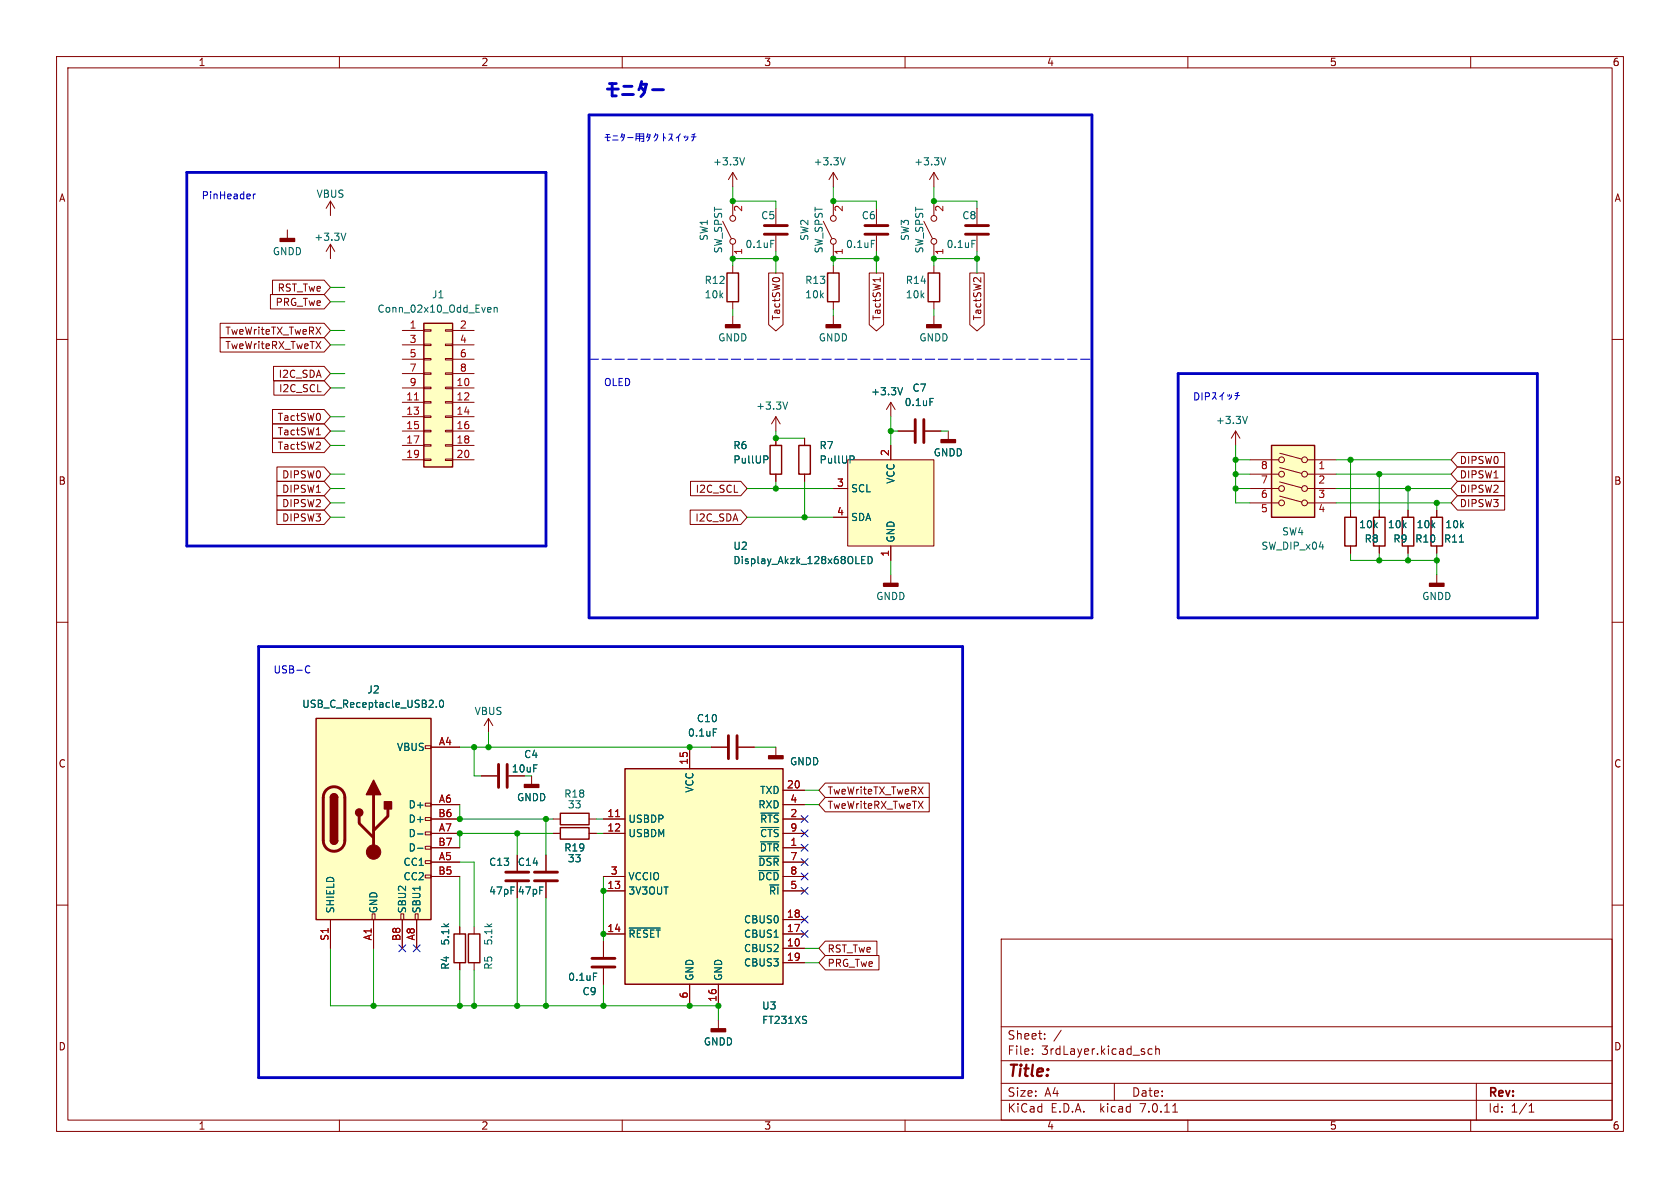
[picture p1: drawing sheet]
<svg xmlns="http://www.w3.org/2000/svg" width="297mm" height="210mm" viewBox="0 0 297 210" stroke-linecap="round" stroke-linejoin="round" font-family="sans-serif">
<g fill="none" stroke="#840000" stroke-width=".18">
<path d="M10 10h277v190h-277zM12 12h273v186h-273zM60 10v2M110 10v2M160 10v2M210 10v2M260 10v2M58.4 35.6l-.7 1.2M58.4 35.6v2.5M58.4 35.6l.8 1.2M127.8 39.1l1.5 3.1M129.5 30.5l-.7 1.3"/>
<path d="M129.5 30.5v2.5M129.5 35.6v2.5M129.5 30.5l.8 1.3M137.2 36.8v2.8M145.5 39.1l1.6 3.1M147.3 30.5v2.5M147.3 35.6v2.5M147.3 30.5l-.7 1.3M147.3 30.5l.8 1.3M154.9 36.8v2.8M163.3 39.1l1.5 3.1M165.1 30.5l-.8 1.3"/>
<path d="M165.1 30.5v2.5M165.1 35.6v2.5M165.1 30.5l.8 1.3M172.7 36.8v2.8M10 60h2M38.9 59.7h18.4l1.1 1.3-1.1 1.2h-18.4zM38.9 57.1h18.4l1.1 1.3-1.1 1.3h-18.4zM47.8 52.1h9.5l1.1 1.2-1.1 1.3h-9.5zM48.2 49.5h9.1l1.1 1.3-1.1 1.3h-9.1zM50.8 40.6v1.6M58.4 43.2v2.5M58.4 43.2l.8 1.3"/>
<path d="M58.4 43.2l-.7 1.3M71.1 58.4h3.8M74.9 58.3h1.3v.2h-1.3zM78.7 58.3h1.3v.2h-1.3zM80 58.4h3.8M129.5 43.2v2.5M129.5 47v1.3M129.5 53.3v1.3M129.5 55.9v1.5M135.9 48.3h2.5v9.1l-1.2 1.1-1.3-1.1zM137.2 41.7v2.8M147.3 43.2v2.5"/>
<path d="M147.3 47v1.3M147.3 53.3v1.3M147.3 55.9v1.5M153.7 48.3h2.5v9.1l-1.3 1.1-1.2-1.1zM154.9 41.7v2.8M155.6 49.1v.7M165.1 43.2v2.5M165.1 47v1.3M165.1 53.3v1.3M165.1 55.9v1.5M171.4 48.3h2.6v9.1l-1.3 1.1-1.3-1.1zM172.7 41.7v2.8"/>
<path d="M285 60h2M48.2 72.4h9.1l1.1 1.3-1.1 1.2h-9.1zM48.2 77.5h9.1l1.1 1.2-1.1 1.3h-9.1zM48.2 74.9h9.1l1.1 1.3-1.1 1.3h-9.1zM48.4 64.8h8.9l1.1 1.2-1.1 1.3h-8.9zM48.4 67.3h8.9l1.1 1.3-1.1 1.3h-8.9zM55.9 76.9h.7M71.1 76.2h3.8M71.1 68.6h3.8M71.1 71.1h3.8M71.1 73.7h3.8M71.1 78.7h3.8"/>
<path d="M71.1 61h3.8M71.1 63.5h3.8M71.1 66h3.8M74.9 78.6h1.3v.3h-1.3zM74.9 76.1h1.3v.2h-1.3zM74.9 73.5h1.3v.3h-1.3zM74.9 71h1.3v.2h-1.3zM74.9 68.5h1.3v.2h-1.3zM74.9 65.9h1.3v.3h-1.3zM74.9 63.4h1.3v.2h-1.3zM74.9 60.8h1.3v.3h-1.3zM78.7 78.6h1.3v.3h-1.3z"/>
<path d="M78.7 76.1h1.3v.2h-1.3zM78.7 73.5h1.3v.3h-1.3zM78.7 71h1.3v.2h-1.3zM78.7 68.5h1.3v.2h-1.3zM78.7 65.9h1.3v.3h-1.3zM78.7 63.4h1.3v.2h-1.3zM78.7 60.8h1.3v.3h-1.3zM80 76.2h3.8M80 68.6h3.8M80 71.1h3.8M80 73.7h3.8M80 78.7h3.8"/>
<path d="M80 61h3.8M80 63.5h3.8M80 66h3.8M137.2 73.7l-.8 1.2M137.2 73.7v2.5M137.2 77.5v1.2M137.2 73.7l.7 1.2M142.2 77.5v1.2M157.5 71.1l-.8 1.3M157.5 71.1v2.6M157.5 78.7v2.6M157.5 71.1l.7 1.3"/>
<path d="M158.7 76.2h2.8M163.6 76.2h2.8M167.6 76.2v1.5M218.4 76.2l-.7 1.3M218.4 76.2v2.5M218.4 76.2l.8 1.3M49 85.1h8.3l1.1 1.3-1.1 1.2h-8.3zM49 90.2h8.3l1.1 1.2-1.1 1.3h-8.3zM49 82.5h8.3l1.1 1.3-1.1 1.3h-8.3zM49 87.6h8.3l1.1 1.3-1.1 1.3h-8.3zM71.1 81.3h3.8M74.9 81.2h1.3v.2h-1.3z"/>
<path d="M78.7 81.2h1.3v.2h-1.3zM80 81.3h3.8M122 90.2h9l1.1 1.2-1.1 1.3h-9zM122.1 85.1h8.9l1.1 1.3-1.1 1.2h-8.9zM137.2 83.8v1.3M142.2 83.8v1.3M147.3 86.4h2.6M147.3 91.4h2.6M149.9 81.3h15.2v15.2h-15.2zM157.5 96.5v2.6M221 86.4h5.1M221 81.3h5.1"/>
<path d="M221 83.8h5.1M221 88.9h5.1M226.2 87.7l3.9 1M226.2 85.2l3.9 1M226.2 82.7l3.9 1M226.2 80.1l3.9 1.1M231.1 86.4h5.1M231.1 81.3h5.1M231.1 83.8h5.1M231.1 88.9h5.1M238.8 90.2v1.2M238.8 96.5v1.3"/>
<path d="M243.8 90.2v1.2M243.8 96.5v1.3M248.9 90.2v1.2M248.9 96.5v1.3M254 90.2v1.2M254 96.5v1.3M257.7 87.6h8.3v2.6h-8.3l-1.2-1.3zM257.7 80h8.3v2.6h-8.3l-1.2-1.3zM257.7 82.5h8.3v2.6h-8.3l-1.2-1.3zM257.7 85.1h8.3v2.5h-8.3l-1.2-1.2zM10 110h2M157.5 101.6v1.5"/>
<path d="M254 101.6v1.5M285 110h2M75.2 131.8h1v.5h-1zM76.2 132.1h5.1M85.1 137.2h2.8M86.4 127l-.8 1.3M86.4 127v2.5M86.4 127l.7 1.3M89.9 137.2h2.8M94 137.2v1.5M121.9 132.1v3.8M125.7 132.1h2.8"/>
<path d="M130.6 132.1h2.7M137.2 132.1v1.5M138.4 139.7h3.8M145.9 138.4h18.4v2.6h-18.4l-1.1-1.3zM10 160h2M75.2 154.7h1v.5h-1zM75.2 152.1h1v.6h-1zM75.2 149.6h1v.5h-1zM75.2 147.1h1v.5h-1zM75.2 144.5h1v.5h-1zM75.2 142h1v.5h-1zM76.2 152.4h5.1"/>
<path d="M76.2 142.2h5.1M76.2 147.3h5.1M76.2 154.9h5.1M76.2 144.8h5.1M76.2 149.9h5.1M91.4 151.1v2.8M91.4 156v2.8M96.5 151.1v2.8M96.5 156v2.8M97.8 147.3h1.3M97.8 144.8h1.3M104.1 147.3h1.3"/>
<path d="M104.1 144.8h1.3M106.7 147.3h3.8M106.7 154.9h3.8M106.7 144.8h3.8M106.7 157.5h3.8M138.4 152.4h3.8M138.4 142.2h3.8M138.4 147.3h3.8M138.4 154.9h3.8M138.4 144.8h3.8M138.4 149.9h3.8M138.4 157.5h3.8"/>
<path d="M145.9 141h18.4v2.5h-18.4l-1.1-1.3zM285 160h2M58.4 162.6v5M65.8 161.5h.5v1.1h-.5zM66 162.6v5M70.9 161.5h.5v1.1h-.5zM71.1 162.6v5M73.4 161.5h.5v1.1h-.5zM73.7 162.6v5M81.3 163.8v1.3M81.3 170.2v1.3M83.8 163.8v1.3"/>
<path d="M83.8 170.2v1.3M106.7 166.4v2.8M106.7 171.2v2.8M106.7 165.1h3.8M121.9 174v3.8M127 174v3.8M138.4 167.6h3.8M138.4 165.1h3.8M138.4 162.6h3.8M138.4 170.2h3.8M145.9 166.4h9.1v2.5h-9.1l-1.1-1.3zM145.9 168.9h9.5v2.6h-9.5l-1.1-1.3z"/>
<path d="M177 166h108v32h-108zM60 198v2M110 198v2M127 180.3v1.6M160 198v2M177 194.5h108M177 191.5h108M177 187.5h108M177 181.5h108M182.5 186.3v.1M182.5 185.5v.1M184.7 183.6v.1"/>
<path d="M184.7 182.8v.1M187.6 182.1l-1.3 2M197 191.5v3M203.7 185.5l-.5-.1-.2 .3v.4l.1 .2h.6M204.3 185.5l.2-.1 .4 .1 .1 .9M204.3 184.9v1.5M207.3 196.6h.9M210 198v2M260 198v2M261 191.5v6.5M270.3 196.6h.9M270.3 195.5l.4-.4v1.5"/>
<circle cx="129.5" cy="38.6" r=".51"/>
<circle cx="147.3" cy="38.6" r=".51"/>
<circle cx="165.1" cy="38.6" r=".51"/>
<circle cx="129.5" cy="42.7" r=".51"/>
<circle cx="147.3" cy="42.7" r=".51"/>
<circle cx="165.1" cy="42.7" r=".51"/>
<circle cx="226.6" cy="86.4" r=".51"/>
<circle cx="226.6" cy="81.3" r=".51"/>
<circle cx="226.6" cy="88.9" r=".51"/>
<circle cx="226.6" cy="83.8" r=".51"/>
<circle cx="230.6" cy="83.8" r=".51"/>
<circle cx="230.6" cy="86.4" r=".51"/>
<circle cx="230.6" cy="88.9" r=".51"/>
<circle cx="230.6" cy="81.3" r=".51"/>
</g>
<g fill="none" stroke="#840000" stroke-width=".25">
<path d="M74.9 57.2h5.1v25.4h-5.1zM128.5 48.3h2.1v5h-2.1zM146.3 48.3h2v5h-2zM164.1 48.3h2v5h-2zM136.1 78.7h2.1v5.1h-2.1zM141.2 78.7h2.1v5.1h-2.1zM224.8 78.7h7.6v12.7h-7.6zM237.7 91.4h2.1v5.1h-2.1zM242.8 91.4h2.1v5.1h-2.1zM247.9 91.4h2v5.1h-2zM253 91.4h2v5.1h-2zM55.9 127h20.3v35.6h-20.3z"/>
<path d="M110.5 135.9h27.9v38.1h-27.9zM58.4 148.6a.64 .64 0 0 0 .7 .6 .64 .64 0 0 0 .6-.6M58.4 141a.64 .64 0 0 1 .7-.7 .64 .64 0 0 1 .6 .7M99.1 146.3h5v2h-5zM99.1 143.8h5v2h-5zM80.3 165.1h2v5.1h-2zM82.8 165.1h2v5.1h-2z"/>
</g>
<g fill="none" stroke="#006464" stroke-width=".18">
<path d="M131.6 27.9l-.4 1.3M149.4 27.9l-.4 1.3M167.2 27.9l-.4 1.3M61.1 41.2l-.4 1.3M86.4 54.3l.4 .1v.2l-.6 .2M86.8 55.1l-.4 .1M87.4 54.5l.1-.2 .3 .1 .1 .8M87.4 54.3v.9M136.3 42.5h.6M154 42.5h.6M171.8 42.5h.6M139.2 71.1l-.4 1.2"/>
<path d="M159.6 68.5l-.5 1.3M164.4 70.4h.6M220.5 73.6l-.4 1.3M135 80.6h.5l.3 .2-.2 .4-.6 .1M150.3 80.6h.5l.2 .2-.1 .4-.6 .1M152.3 99h.5M152.9 98.4h-.6v1.2h.6M153.5 98.4a.64 .64 0 0 1 .7 .6 .64 .64 0 0 1-.7 .6zM258 95.8h.7M77.1 124.9v.1M77.8 123.9l.2-.1a.68 .68 0 0 1 .4 .6 .68 .68 0 0 1-.4 .6l-.2-.1-.1-.3zM126.1 128.8h.6"/>
<path d="M73.8 147.4h1M73.8 150h1M134.1 153.9h3.6M134.2 151.4h3.5M134.4 148.8h3.3M134.5 143.7h3.2M134.5 146.3h3.2M104.9 172h.6M111.2 164.1h5.5"/>
</g>
<g fill="#840000" stroke="#840000" stroke-width=".25">
<path d="M49.5 42.2h2.6v.5h-2.6z"/>
<path d="M166.4 77.7h2.5v.5h-2.5z"/>
<path d="M58.4 148.6h1.3a.64 .64 0 0 1-.6 .6 .64 .64 0 0 1-.7-.6z"/>
<path d="M58.4 141h1.3v7.6h-1.3z"/>
<path d="M58.6 140.5a.64 .64 0 0 1 .7-.1 .64 .64 0 0 1 .4 .6h-1.3z"/>
<path d="M66 137.9l1.3 2.6h-2.5z"/>
<path d="M67.9 141.7h1.3v1.3h-1.3z"/>
<path d="M156.2 103.1h2.5v.5h-2.5z"/>
<path d="M135.9 133.6h2.5v.5h-2.5z"/>
<path d="M125.7 181.9h2.6v.5h-2.6z"/>
<path d="M252.7 103.1h2.6v.5h-2.6z"/>
<path d="M92.7 138.7h2.5v.5h-2.5z"/>
<path d="M163.8 57.4h2.6v.5h-2.6z"/>
<path d="M128.3 57.4h2.5v.5h-2.5z"/>
<path d="M146 57.4h2.6v.5h-2.6z"/>
<circle cx="63.5" cy="143.6" r=".63"/>
</g>
<g fill="none" stroke="#840000" stroke-width=".51">
<path d="M135.1 39.9h4.1M152.9 39.9h4.1M170.7 39.9h4.1M135.1 41.4h4.1M152.9 41.4h4.1M170.7 41.4h4.1M161.8 74.2v4M163.3 74.2v4M57.7 139.6a1.91 1.91 0 0 1 2.1-.4 1.91 1.91 0 0 1 1.2 1.8v7.6a1.91 1.91 0 0 1-1.9 1.9 1.91 1.91 0 0 1-2-1.9l.1-7.8 .1-.6zM88.1 135.1v4.1M89.7 135.1v4.1M128.8 130v4.1"/>
<path d="M130.3 130v4.1M63.5 144.3v1.2l2.5 2.6M66 140.5v10.1M68.6 143v1.3l-2.6 2.5M89.4 155.7h4.1M89.4 154.2h4.1M94.5 155.7h4.1M94.5 154.2h4.1M104.6 169.4h4.1M104.6 170.9h4.1"/>
</g>
<g fill="#ffffc2" stroke="#ffffc2" stroke-width=".18">
<path d="M55.9 127h20.3v35.6h-20.3z"/>
<path d="M149.9 81.3h15.2v15.2h-15.2z"/>
<path d="M110.5 135.9h27.9v38.1h-27.9z"/>
<path d="M224.8 78.7h7.6v12.7h-7.6z"/>
<path d="M74.9 57.2h5.1v25.4h-5.1z"/>
</g>
<circle cx="66" cy="150.6" r="1.27" fill="#840000" stroke="#840000" stroke-width=".18"/>
<path d="M73.3 70.7h.7M108.8 144.4h.8" fill="none" stroke="#a90000" stroke-width=".18"/>
<g fill="none" stroke="#0000c2" stroke-width=".18">
<path d="M44.8 34.3v.8M45.2 34.3l-.4 .2M211.2 69.4a.64 .64 0 0 1 .8 .7 .64 .64 0 0 1-.8 .6zM212.5 69.4v1.3M213.1 70.1l.6-.1 .1-.1v-.3l-.7-.2v1.3M214.4 69.4h.5l-.2 .6-.4 .6M214.7 70.1l.3 .5M216.1 69.8v.9M216.1 69.8l-.5 .3M216.4 69.4l-.3 .4M217 69.8l.1 .3M217.3 69.7l.1 .3"/>
<path d="M217.7 69.8a.65 .65 0 0 1-.4 .8M218.3 69.9h.8M218.8 69.5a1.19 1.19 0 0 1-.4 1.1M219 69.4l-.6 .2M54.2 117.8l.3-.1 .3 .1M54.8 118.8l-.3 .2-.3-.1"/>
</g>
<path d="M104.1 63.5h88.9" fill="none" stroke="#0000c2" stroke-width=".18" stroke-dasharray="1.7 .6"/>
<path d="M33 30.5h63.5v66h-63.5zM104.1 20.3h88.9v88.9h-88.9zM208.3 66h63.5v43.2h-63.5zM45.7 114.3h124.5v76.2h-124.5z" fill="none" stroke="#0000c2" stroke-width=".5"/>
<g fill="none" stroke="#009600" stroke-width=".18">
<path d="M129.5 33v2.6h7.7v1.2M147.3 33v2.6h7.6v1.2M165.1 33v2.6h7.6v1.2M58.4 58.4h2.6M58.4 53.3h2.6M58.4 50.8h2.6M129.5 54.6v1.3M137.2 45.7h-7.7v1.3M137.2 44.5v3.8M147.3 54.6v1.3M154.9 45.7h-7.6v1.3M154.9 44.5v3.8"/>
<path d="M165.1 54.6v1.3M172.7 45.7h-7.6v1.3M172.7 44.5v3.8M58.4 76.2h2.6M58.4 78.7h2.6M58.4 73.7h2.6M58.4 61h2.6M58.4 68.6h2.6M58.4 66h2.6M137.2 76.2v1.3h5M157.5 76.2h1.2M157.5 73.7v5"/>
<path d="M166.4 76.2h1.2M218.4 78.7v10.2h2.6M58.4 86.4h2.6M58.4 83.8h2.6M58.4 91.4h2.6M58.4 88.9h2.6M132.1 86.4h15.2M132.1 91.4h15.2M137.2 85.1v1.3M142.2 85.1v6.3M157.5 99.1v2.5M218.4 86.4h2.6"/>
<path d="M218.4 83.8h2.6M218.4 81.3h2.6M236.2 86.4h20.3M236.2 83.8h20.3M236.2 88.9h20.3M236.2 81.3h20.3M238.8 81.3v8.9M238.8 97.8v1.3h15.2M243.8 83.8v6.4M243.8 97.8v1.3M248.9 86.4v3.8M248.9 97.8v1.3"/>
<path d="M254 88.9v1.3M254 97.8v3.8M81.3 132.1h44.4M83.8 132.1v5.1h1.3M86.4 129.5v2.6M133.3 132.1h3.9M142.2 139.7h2.6M81.3 152.4h2.5v11.4M81.3 142.2v2.6h16.5M81.3 154.9v8.9M91.4 147.3v3.8M91.4 158.8v19"/>
<path d="M96.5 144.8v6.3M96.5 158.8v19M97.8 147.3h-16.5v2.6M105.4 144.8h1.3M105.4 147.3h1.3M106.7 154.9v11.5M142.2 142.2h2.6M58.4 167.6v10.2h68.6v2.5M66 167.6v10.2M81.3 171.5v6.3M83.8 171.5v6.3M106.7 174v3.8"/>
<path d="M142.2 170.2h2.6M142.2 167.6h2.6"/>
</g>
<g fill="none" stroke="#000084" stroke-width=".18">
<path d="M141.6 146.7l1.2 1.2M141.6 149.3l1.2 1.2M141.6 154.3l1.2 1.2M141.6 151.8l1.2 1.2M141.6 156.9l1.2 1.2M141.6 144.2l1.2 1.2M142.8 146.7l-1.2 1.2M142.8 149.3l-1.2 1.2M142.8 154.3l-1.2 1.2M142.8 151.8l-1.2 1.2M142.8 156.9l-1.2 1.2M142.8 144.2l-1.2 1.2"/>
<path d="M70.5 167l1.2 1.2M71.7 167l-1.2 1.2M73.1 167l1.2 1.2M74.3 167l-1.2 1.2M141.6 162l1.2 1.2M141.6 164.5l1.2 1.2M142.8 162l-1.2 1.2M142.8 164.5l-1.2 1.2"/>
</g>
<g fill="#009600" stroke="#009600" stroke-width=".18">
<circle cx="121.9" cy="177.8" r=".46"/>
<circle cx="127" cy="177.8" r=".46"/>
<circle cx="66" cy="177.8" r=".46"/>
<circle cx="81.3" cy="177.8" r=".46"/>
<circle cx="83.8" cy="177.8" r=".46"/>
<circle cx="81.3" cy="147.3" r=".46"/>
<circle cx="81.3" cy="144.8" r=".46"/>
<circle cx="91.4" cy="147.3" r=".46"/>
<circle cx="106.7" cy="177.8" r=".46"/>
<circle cx="106.7" cy="165.1" r=".46"/>
<circle cx="96.5" cy="177.8" r=".46"/>
<circle cx="91.4" cy="177.8" r=".46"/>
<circle cx="129.5" cy="35.6" r=".46"/>
<circle cx="147.3" cy="35.6" r=".46"/>
<circle cx="129.5" cy="45.7" r=".46"/>
<circle cx="137.2" cy="45.7" r=".46"/>
<circle cx="147.3" cy="45.7" r=".46"/>
<circle cx="121.9" cy="132.1" r=".46"/>
<circle cx="142.2" cy="91.4" r=".46"/>
<circle cx="83.8" cy="132.1" r=".46"/>
<circle cx="86.4" cy="132.1" r=".46"/>
<circle cx="106.7" cy="157.5" r=".46"/>
<circle cx="96.5" cy="144.8" r=".46"/>
<circle cx="137.2" cy="86.4" r=".46"/>
<circle cx="137.2" cy="77.5" r=".46"/>
<circle cx="157.5" cy="76.2" r=".46"/>
<circle cx="218.4" cy="83.8" r=".46"/>
<circle cx="218.4" cy="86.4" r=".46"/>
<circle cx="218.4" cy="81.3" r=".46"/>
<circle cx="238.8" cy="81.3" r=".46"/>
<circle cx="243.8" cy="99.1" r=".46"/>
<circle cx="248.9" cy="99.1" r=".46"/>
<circle cx="254" cy="99.1" r=".46"/>
<circle cx="248.9" cy="86.4" r=".46"/>
<circle cx="243.8" cy="83.8" r=".46"/>
<circle cx="254" cy="88.9" r=".46"/>
<circle cx="172.7" cy="45.7" r=".46"/>
<circle cx="165.1" cy="45.7" r=".46"/>
<circle cx="154.9" cy="45.7" r=".46"/>
<circle cx="165.1" cy="35.6" r=".46"/>
</g>
<text font-size="3.5" fill="#0000c2" x="106.7" y="17.5">þÿ0â0Ë0¿0ü</text>
<text font-size="2.8" fill="#840000" x="178" y="190.9">Title:</text>
<g font-size="2.1" fill="#840000">
<text x="178" y="184">Sheet:</text>
<text x="178" y="186.7">File:</text>
<text x="184.1" y="186.7">3rdLayer.kicad_sch</text>
<text x="178" y="196.9">KiCad</text>
<text x="178" y="194.1">Size:</text>
<text x="184.7" y="194.1">A4</text>
<text x="185.7" y="196.9">E.D.A.</text>
<text x="194.6" y="196.9">kicad</text>
<text x="200" y="194.1">Date:</text>
<text x="201.8" y="196.9">7.0.11</text>
<text x="263" y="194.3">Rev:</text>
<text x="263" y="196.9">Id:</text>
<text x="267.1" y="196.9">1/1</text>
</g>
<g font-size="1.8" fill="#840000">
<text x="35" y="11.9">1</text>
<text x="85" y="11.9">2</text>
<text x="135" y="11.9">3</text>
<text x="185" y="11.9">4</text>
<text x="235" y="11.9">5</text>
<text x="285" y="11.9">6</text>
<text x="10.3" y="35.9">A</text>
<text x="285.3" y="35.9">A</text>
<text x="49" y="51.8">RST_Twe</text>
<text x="39.7" y="59.4">TweWriteTX_TweRX</text>
<text x="48.6" y="54.3">PRG_Twe</text>
<text x="138.1" y="56.7" transform="rotate(-90 138.1 56.7)">TactSW0</text>
<text x="155.9" y="56.7" transform="rotate(-90 155.9 56.7)">TactSW1</text>
<text x="173.7" y="56.7" transform="rotate(-90 173.7 56.7)">TactSW2</text>
<text x="39.7" y="61.9">TweWriteRX_TweTX</text>
<text x="49.2" y="67">I2C_SDA</text>
<text x="49.2" y="69.5">I2C_SCL</text>
<text x="49" y="74.6">TactSW0</text>
<text x="49" y="77.2">TactSW1</text>
<text x="49" y="79.7">TactSW2</text>
<text x="258" y="82.2">DIPSW0</text>
<text x="10.3" y="85.9">B</text>
<text x="49.8" y="87.3">DIPSW1</text>
<text x="49.8" y="84.8">DIPSW0</text>
<text x="49.8" y="89.9">DIPSW2</text>
<text x="122.9" y="87.3">I2C_SCL</text>
<text x="258" y="89.9">DIPSW3</text>
<text x="258" y="84.8">DIPSW1</text>
<text x="258" y="87.3">DIPSW2</text>
<text x="285.3" y="85.9">B</text>
<text x="49.8" y="92.4">DIPSW3</text>
<text x="122.8" y="92.4">I2C_SDA</text>
<text x="10.3" y="135.9">C</text>
<text x="285.3" y="135.9">C</text>
<text x="146.2" y="143.2">TweWriteRX_TweTX</text>
<text x="146.2" y="140.7">TweWriteTX_TweRX</text>
<text x="146.2" y="168.6">RST_Twe</text>
<text x="146.2" y="171.1">PRG_Twe</text>
<text x="10.3" y="185.9">D</text>
<text x="285.3" y="185.9">D</text>
<text x="35" y="199.9">1</text>
<text x="85" y="199.9">2</text>
<text x="135" y="199.9">3</text>
<text x="185" y="199.9">4</text>
<text x="235" y="199.9">5</text>
<text x="285" y="199.9">6</text>
</g>
<g font-size="1.8" fill="#0000c2">
<text x="106.7" y="25.2">þÿ0â0Ë0¿0üu(0¿0¯0È0¹0¤0Ã0Á</text>
<text x="35.6" y="35.3">PinHeader</text>
<text x="106.7" y="68.3">OLED</text>
<text x="48.3" y="119.1">USB-C</text>
</g>
<g font-size="1.8" fill="#006464">
<text x="126" y="29.4">+3.3V</text>
<text x="143.7" y="29.4">+3.3V</text>
<text x="161.5" y="29.4">+3.3V</text>
<text x="55.9" y="35.2">VBUS</text>
<text x="134.5" y="39">C5</text>
<text x="152.2" y="39">C6</text>
<text x="170" y="39">C8</text>
<text x="48.1" y="45.3">GNDD</text>
<text x="55.5" y="42.8">+3.3V</text>
<text x="125.3" y="42.7" transform="rotate(-90 125.3 42.7)">SW1</text>
<text x="127.9" y="44.9" transform="rotate(-90 127.9 44.9)">SW_SPST</text>
<text x="131.7" y="44">0.1uF</text>
<text x="143.1" y="42.7" transform="rotate(-90 143.1 42.7)">SW2</text>
<text x="145.6" y="44.9" transform="rotate(-90 145.6 44.9)">SW_SPST</text>
<text x="149.5" y="44">0.1uF</text>
<text x="160.9" y="42.7" transform="rotate(-90 160.9 42.7)">SW3</text>
<text x="163.4" y="44.9" transform="rotate(-90 163.4 44.9)">SW_SPST</text>
<text x="167.2" y="44">0.1uF</text>
<text x="76.3" y="52.9">J1</text>
<text x="124.5" y="52.9">10k</text>
<text x="124.5" y="50.4">R12</text>
<text x="142.2" y="52.9">10k</text>
<text x="142.2" y="50.4">R13</text>
<text x="160" y="52.9">10k</text>
<text x="160" y="50.4">R14</text>
<text x="66.6" y="55.5">Conn_02x10_Odd_Even</text>
<text x="126.9" y="60.6">GNDD</text>
<text x="144.6" y="60.6">GNDD</text>
<text x="162.4" y="60.6">GNDD</text>
<text x="153.9" y="70.1">+3.3V</text>
<text x="159.8" y="72">0.1uF</text>
<text x="161.2" y="69.4">C7</text>
<text x="133.6" y="72.6">+3.3V</text>
<text x="214.9" y="75.2">+3.3V</text>
<text x="129.5" y="79.6">R6</text>
<text x="129.5" y="82.1">PullUP</text>
<text x="144.8" y="79.6">R7</text>
<text x="144.8" y="82.1">PullUP</text>
<text x="165" y="80.9">GNDD</text>
<text x="150.4" y="87.2">SCL</text>
<text x="158.3" y="85.6" transform="rotate(-90 158.3 85.6)">VCC</text>
<text x="150.4" y="92.3">SDA</text>
<text x="226.6" y="94.8">SW4</text>
<text x="240.2" y="93.6">10k</text>
<text x="245.3" y="93.6">10k</text>
<text x="250.3" y="93.6">10k</text>
<text x="255.4" y="93.6">10k</text>
<text x="129.5" y="97.4">U2</text>
<text x="129.5" y="99.9">Display_Akzk_128x68OLED</text>
<text x="158.3" y="96" transform="rotate(-90 158.3 96)">GND</text>
<text x="222.9" y="97.4">SW_DIP_x04</text>
<text x="241.1" y="96.1">R8</text>
<text x="246.2" y="96.1">R9</text>
<text x="250.1" y="96.1">R10</text>
<text x="255.2" y="96.1">R11</text>
<text x="154.8" y="106.3">GNDD</text>
<text x="251.3" y="106.3">GNDD</text>
<text x="53.3" y="125.3">USB_C_Receptacle_USB2.0</text>
<text x="64.8" y="122.8">J2</text>
<text x="83.8" y="126.6">VBUS</text>
<text x="121.5" y="130.4">0.1uF</text>
<text x="123.1" y="127.9">C10</text>
<text x="70.1" y="132.9">VBUS</text>
<text x="90.4" y="136.8">10uF</text>
<text x="92.6" y="134.2">C4</text>
<text x="139.6" y="135.5">GNDD</text>
<text x="72.1" y="143.1">D+</text>
<text x="91.3" y="141.8">GNDD</text>
<text x="99.7" y="141.2">R18</text>
<text x="100.3" y="143.1">33</text>
<text x="122.8" y="140.2" transform="rotate(-90 122.8 140.2)">VCC</text>
<text x="134" y="143.1">RXD</text>
<text x="134.3" y="140.6">TXD</text>
<text x="72.1" y="148.2">D-</text>
<text x="72.1" y="145.6">D+</text>
<text x="111" y="145.6">USBDP</text>
<text x="111" y="148.2">USBDM</text>
<text x="134.3" y="145.6">~{RTS}</text>
<text x="134.3" y="148.2">~{CTS}</text>
<text x="71.2" y="153.3">CC1</text>
<text x="71.2" y="155.8">CC2</text>
<text x="72.1" y="150.7">D-</text>
<text x="86.4" y="153.3">C13</text>
<text x="91.4" y="153.3">C14</text>
<text x="99.7" y="150.7">R19</text>
<text x="100.3" y="152.6">33</text>
<text x="111" y="155.8">VCCIO</text>
<text x="133.9" y="155.8">~{DCD}</text>
<text x="134" y="153.3">~{DSR}</text>
<text x="134.2" y="150.7">~{DTR}</text>
<text x="59.3" y="161.5" transform="rotate(-90 59.3 161.5)">SHIELD</text>
<text x="66.9" y="161.5" transform="rotate(-90 66.9 161.5)">GND</text>
<text x="72" y="161.5" transform="rotate(-90 72 161.5)">SBU2</text>
<text x="74.5" y="161.5" transform="rotate(-90 74.5 161.5)">SBU1</text>
<text x="86.4" y="158.3">47pF</text>
<text x="91.4" y="158.3">47pF</text>
<text x="111" y="158.3">3V3OUT</text>
<text x="135.8" y="158.3">~{RI}</text>
<text x="79.6" y="167.2" transform="rotate(-90 79.6 167.2)">5.1k</text>
<text x="87.2" y="167.2" transform="rotate(-90 87.2 167.2)">5.1k</text>
<text x="111" y="166">~{RESET}</text>
<text x="131.4" y="166">CBUS1</text>
<text x="131.4" y="163.4">CBUS0</text>
<text x="79.6" y="171.5" transform="rotate(-90 79.6 171.5)">R4</text>
<text x="87.2" y="171.5" transform="rotate(-90 87.2 171.5)">R5</text>
<text x="100.3" y="173.6">0.1uF</text>
<text x="122.8" y="173.5" transform="rotate(-90 122.8 173.5)">GND</text>
<text x="127.9" y="173.5" transform="rotate(-90 127.9 173.5)">GND</text>
<text x="131.4" y="168.5">CBUS2</text>
<text x="131.4" y="171">CBUS3</text>
<text x="102.9" y="176.1">C9</text>
<text x="134.6" y="178.7">U3</text>
<text x="124.3" y="185">GNDD</text>
<text x="134.6" y="181.2">FT231XS</text>
</g>
<g font-size="1.8" fill="#a90000">
<text x="131.5" y="37.5" transform="rotate(-90 131.5 37.5)">2</text>
<text x="149.3" y="37.5" transform="rotate(-90 149.3 37.5)">2</text>
<text x="167.1" y="37.5" transform="rotate(-90 167.1 37.5)">2</text>
<text x="131.5" y="45.2" transform="rotate(-90 131.5 45.2)">1</text>
<text x="149.3" y="45.2" transform="rotate(-90 149.3 45.2)">1</text>
<text x="167.1" y="45.2" transform="rotate(-90 167.1 45.2)">1</text>
<text x="72.3" y="58.2">1</text>
<text x="81.2" y="58.2">2</text>
<text x="72.3" y="60.7">3</text>
<text x="72.3" y="63.2">5</text>
<text x="72.3" y="65.8">7</text>
<text x="81.2" y="60.7">4</text>
<text x="81.2" y="63.2">6</text>
<text x="81.2" y="65.8">8</text>
<text x="71.7" y="70.9">11</text>
<text x="72.3" y="68.3">9</text>
<text x="80.6" y="68.3">10</text>
<text x="80.6" y="70.9">12</text>
<text x="71.7" y="73.4">13</text>
<text x="71.7" y="75.9">15</text>
<text x="80.6" y="73.4">14</text>
<text x="80.6" y="75.9">16</text>
<text x="71.7" y="78.5">17</text>
<text x="71.7" y="81">19</text>
<text x="80.6" y="78.5">18</text>
<text x="80.6" y="81">20</text>
<text x="157.2" y="80.7" transform="rotate(-90 157.2 80.7)">2</text>
<text x="222.8" y="83.3">8</text>
<text x="233" y="83.3">1</text>
<text x="147.9" y="86.1">3</text>
<text x="222.8" y="88.3">6</text>
<text x="222.8" y="85.8">7</text>
<text x="233" y="85.8">2</text>
<text x="233" y="88.3">3</text>
<text x="147.9" y="91.2">4</text>
<text x="222.8" y="90.9">5</text>
<text x="233" y="90.9">4</text>
<text x="157.2" y="98.5" transform="rotate(-90 157.2 98.5)">1</text>
<text x="77.5" y="131.8">A4</text>
<text x="121.7" y="135.3" transform="rotate(-90 121.7 135.3)">15</text>
<text x="77.5" y="142">A6</text>
<text x="139" y="139.4">20</text>
<text x="139.6" y="142">4</text>
<text x="77.4" y="144.5">B6</text>
<text x="77.4" y="149.6">B7</text>
<text x="77.5" y="147.1">A7</text>
<text x="107.3" y="144.5">11</text>
<text x="107.3" y="147.1">12</text>
<text x="139.6" y="149.6">1</text>
<text x="139.6" y="144.5">2</text>
<text x="139.6" y="147.1">9</text>
<text x="77.4" y="154.7">B5</text>
<text x="77.5" y="152.1">A5</text>
<text x="107.9" y="154.7">3</text>
<text x="139.6" y="152.1">7</text>
<text x="139.6" y="154.7">8</text>
<text x="107.3" y="157.2">13</text>
<text x="139.6" y="157.2">5</text>
<text x="58.2" y="166.4" transform="rotate(-90 58.2 166.4)">S1</text>
<text x="65.8" y="166.4" transform="rotate(-90 65.8 166.4)">A1</text>
<text x="70.9" y="166.4" transform="rotate(-90 70.9 166.4)">B8</text>
<text x="73.4" y="166.4" transform="rotate(-90 73.4 166.4)">A8</text>
<text x="107.3" y="164.8">14</text>
<text x="139" y="167.4">10</text>
<text x="139" y="164.8">17</text>
<text x="139" y="162.3">18</text>
<text x="139" y="169.9">19</text>
<text x="121.7" y="176.6" transform="rotate(-90 121.7 176.6)">6</text>
<text x="126.7" y="177.2" transform="rotate(-90 126.7 177.2)">16</text>
</g>
</svg>
